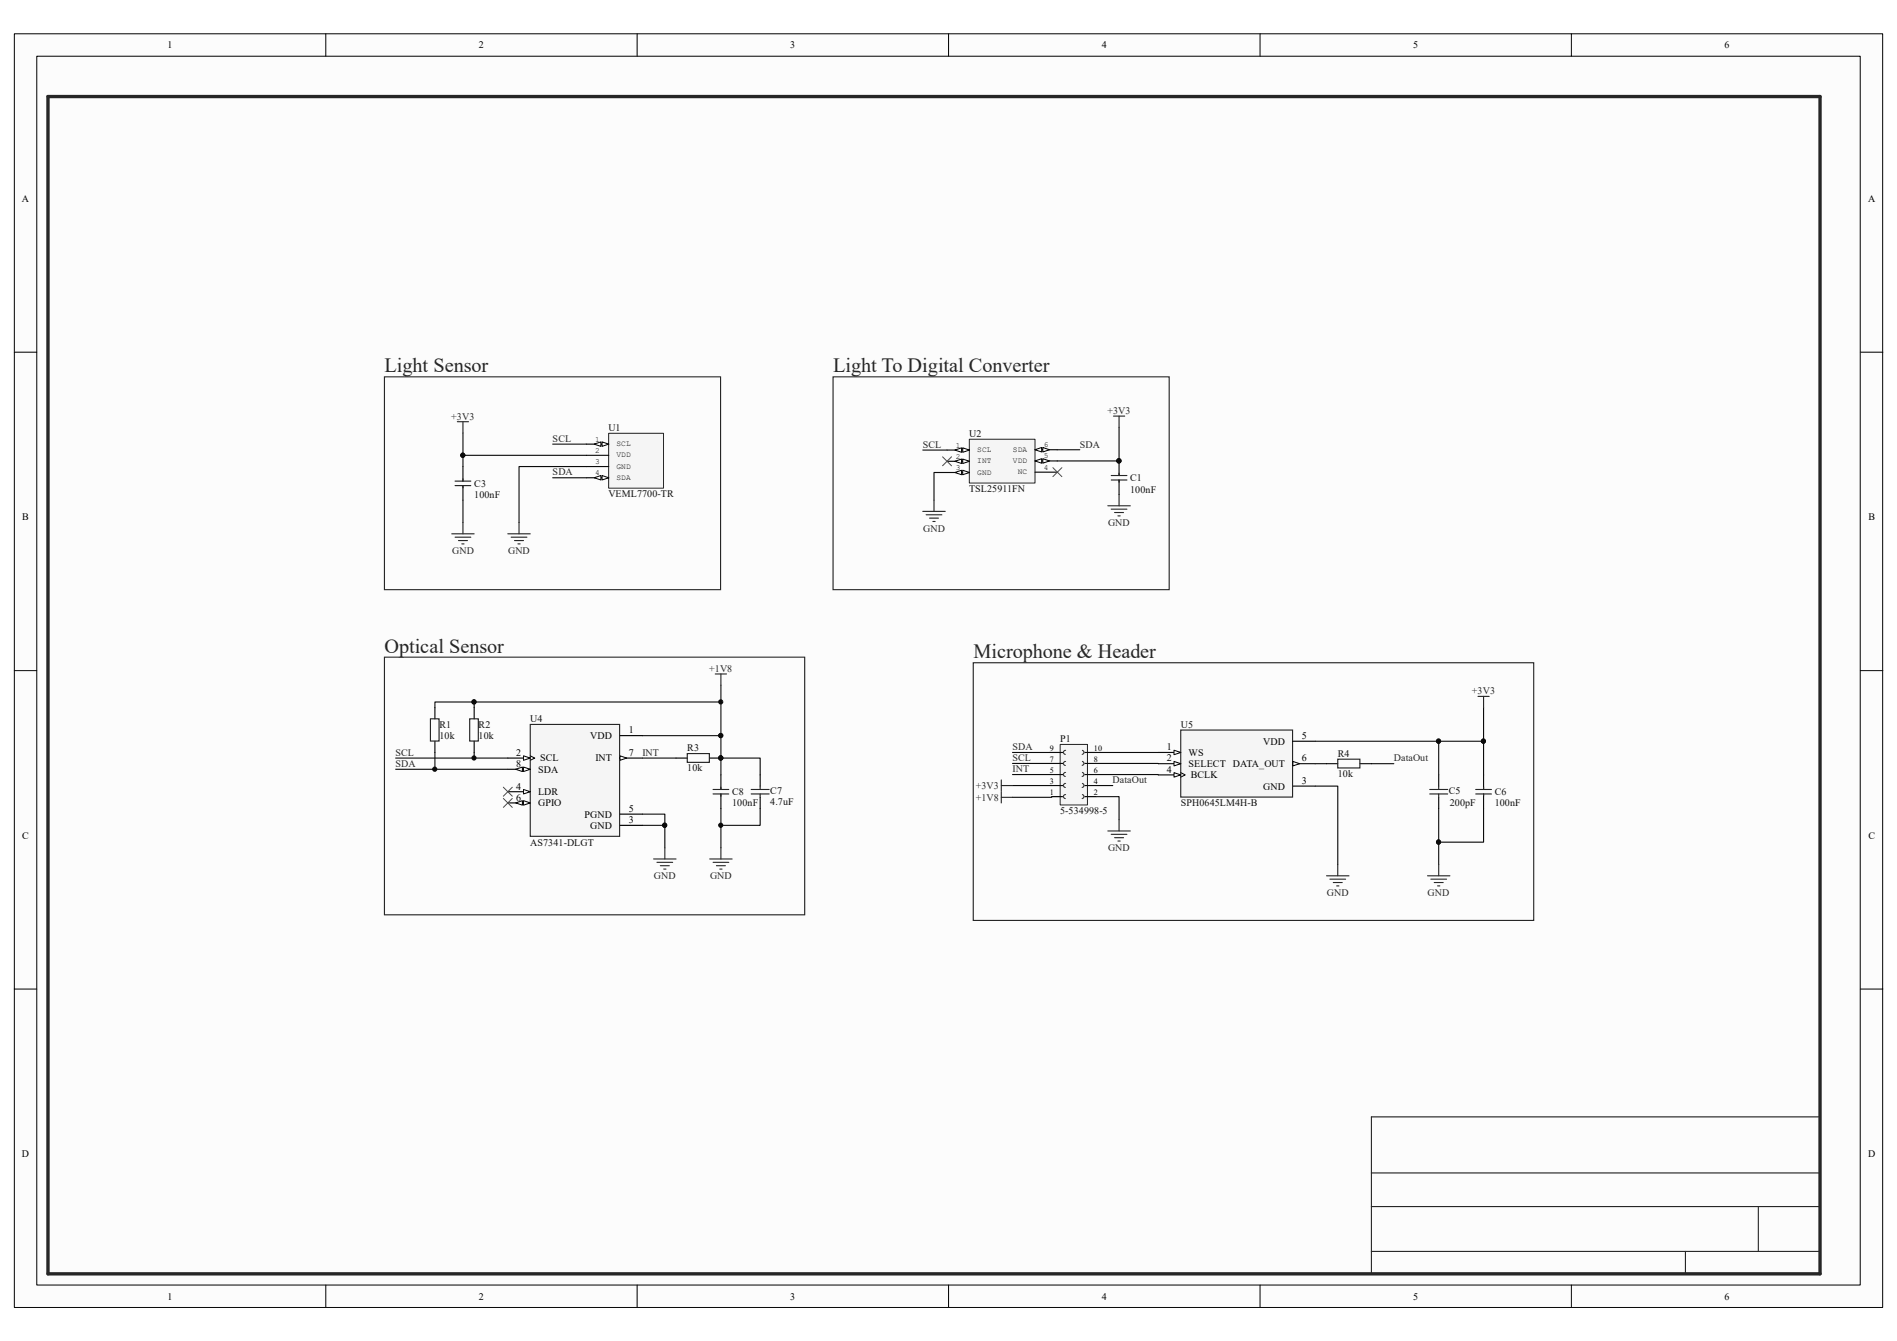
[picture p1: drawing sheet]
<svg xmlns="http://www.w3.org/2000/svg" width="297mm" height="210mm" viewBox="0 0 297 210" stroke-linecap="round" stroke-linejoin="round" font-family="sans-serif">
<path d="M2.3 5.3h292.5v199.5h-292.5z" fill="#fcfcfc"/>
<path d="M2.2 5.3h292.6v199.5h-292.6z" fill="none" stroke="#000" stroke-width=".16"/>
<path d="M5.8 8.8h285.5v192.5h-285.5z" fill="#fcfcfc"/>
<g fill="none" stroke="#000" stroke-width=".16">
<path d="M5.8 8.8h285.5v192.5h-285.5zM51 5.3v3.5M99.8 5.3v3.5M148.5 5.3v3.5M197.3 5.3v3.5M246 5.3v3.5M2.2 55.2h3.6M291.3 55.2h3.5M2.2 105h3.6M291.3 105h3.5M2.2 154.9h3.6M291.3 154.9h3.5"/>
<path d="M51 201.3v3.5M99.8 201.3v3.5M148.5 201.3v3.5M197.3 201.3v3.5M246 201.3v3.5"/>
</g>
<path d="M7.5 15.1h277.5v184.4h-277.5z" fill="none" stroke="#262626" stroke-width=".53"/>
<path d="M214.7 174.9h70.3v24.6h-70.3zM214.7 189h70.3M214.7 196h70.3M214.7 183.7h70.3M263.9 196v3.5M275.3 189v7" fill="none" stroke="#262626" stroke-width=".18"/>
<path d="M184.9 114.3h17.5v10.5h-17.5z" fill-rule="evenodd" fill="#f5f5f5" stroke="#262626" stroke-width=".18"/>
<path d="M181.4 117.8h3.5" fill="none" stroke="#000" stroke-width=".18"/>
<path d="M183.8 117.5l1.1 .3-1.1 .4z" fill="#fcfcfc" stroke="#000" stroke-width=".16"/>
<path d="M181.4 119.6h3.5" fill="none" stroke="#000" stroke-width=".18"/>
<path d="M183.8 119.3l1.1 .3-1.1 .4z" fill="#fcfcfc" stroke="#000" stroke-width=".16"/>
<path d="M181.4 121.4h3.5" fill="none" stroke="#000" stroke-width=".18"/>
<path d="M184.9 121l.7 .4-.7 .3" fill="none" stroke="#000" stroke-width=".16"/>
<path d="M183.8 121l1.1 .4-1.1 .3z" fill="#fcfcfc" stroke="#000" stroke-width=".16"/>
<path d="M202.4 116.1h3.5M202.4 119.6h3.5" fill="none" stroke="#000" stroke-width=".18"/>
<path d="M202.4 119.3l1.1 .3-1.1 .4z" fill="#fcfcfc" stroke="#000" stroke-width=".16"/>
<path d="M202.4 123.1h3.5" fill="none" stroke="#000" stroke-width=".18"/>
<path d="M95.3 67.9h8.6v8.6h-8.6z" fill="#f5f5f5"/>
<path d="M95.3 67.9h8.6v8.6h-8.6z" fill="none" stroke="#262626" stroke-width=".16"/>
<path d="M91.8 69.6h3.5" fill="none" stroke="#000" stroke-width=".18"/>
<g fill="#fcfcfc" stroke="#000" stroke-width=".16">
<path d="M94.3 69.2l1 .4-1 .3z"/>
<path d="M93 69.6l1.1-.4v.7z"/>
</g>
<path d="M91.8 71.3h3.5M91.8 73.1h3.5M91.8 74.8h3.5" fill="none" stroke="#000" stroke-width=".18"/>
<g fill="#fcfcfc" stroke="#000" stroke-width=".16">
<path d="M94.3 74.5l1 .3-1 .4z"/>
<path d="M93 74.8l1.1-.3v.7z"/>
</g>
<path d="M83 113.5h14v17.5h-14z" fill-rule="evenodd" fill="#f5f5f5" stroke="#262626" stroke-width=".18"/>
<path d="M79.5 118.7h3.5" fill="none" stroke="#000" stroke-width=".18"/>
<path d="M83 118.4l.7 .3-.7 .4" fill="none" stroke="#000" stroke-width=".16"/>
<path d="M82 118.4l1 .3-1 .4z" fill="#fcfcfc" stroke="#000" stroke-width=".16"/>
<path d="M79.5 120.5h3.5" fill="none" stroke="#000" stroke-width=".18"/>
<g fill="#fcfcfc" stroke="#000" stroke-width=".16">
<path d="M82 120.1l1 .4-1 .3z"/>
<path d="M80.7 120.5l1.1-.4v.7z"/>
</g>
<path d="M79.5 124h3.5" fill="none" stroke="#000" stroke-width=".18"/>
<path d="M82 123.6l1 .4-1 .3z" fill="#fcfcfc" stroke="#000" stroke-width=".16"/>
<path d="M79.5 125.7h3.5" fill="none" stroke="#000" stroke-width=".18"/>
<g fill="#fcfcfc" stroke="#000" stroke-width=".16">
<path d="M82 125.4l1 .3-1 .4z"/>
<path d="M80.7 125.7l1.1-.3v.7z"/>
</g>
<path d="M97.1 115.2h3.5M97.1 118.7h3.5" fill="none" stroke="#000" stroke-width=".18"/>
<path d="M97.1 118.4l1 .3-1 .4z" fill="#fcfcfc" stroke="#000" stroke-width=".16"/>
<path d="M97.1 127.5h3.5M97.1 129.3h3.5" fill="none" stroke="#000" stroke-width=".18"/>
<path d="M166 116.6h4.3v9.5h-4.3z" fill="#f5f5f5"/>
<path d="M166 116.6h4.3v9.5h-4.3z" fill="none" stroke="#262626" stroke-width=".16"/>
<path d="M164.7 117.8h1.7M164.7 119.6h1.7M169.9 117.8h1.7M169.9 119.6h1.7M164.7 121.3h1.7M164.7 123h1.7M164.7 124.8h1.7M169.9 121.3h1.7M169.9 123h1.7M169.9 124.8h1.7M225.3 121.4v1.7M225.3 124.9v1.7" fill="none" stroke="#000" stroke-width=".18"/>
<path d="M166.8 117.5a.32 .32 0 0 0-.3 .3 .32 .32 0 0 0 .3 .3M166.8 119.3a.32 .32 0 0 0-.3 .2 .32 .32 0 0 0 .3 .4M169.5 117.5a.32 .32 0 0 1 .2 .3 .32 .32 0 0 1-.3 .3M169.5 119.3a.31 .31 0 0 1 .2 .3 .31 .31 0 0 1-.3 .3M166.8 121a.32 .32 0 0 0-.3 .3 .32 .32 0 0 0 .3 .3M166.8 122.7a.32 .32 0 0 0-.3 .3 .32 .32 0 0 0 .3 .3M166.8 124.4a.32 .32 0 0 0-.3 .3 .32 .32 0 0 0 .3 .4M169.5 121a.32 .32 0 0 1 .2 .3 .32 .32 0 0 1-.3 .3M169.5 122.7a.32 .32 0 0 1 .2 .3 .32 .32 0 0 1-.3 .3M169.5 124.4a.32 .32 0 0 1 .2 .4 .32 .32 0 0 1-.3 .3" fill="none" stroke="#363636" stroke-width=".18"/>
<g fill="none" stroke="#262626" stroke-width=".18">
<path d="M60.2 59h52.6v33.3h-52.6zM71.6 66h1.8M72.5 66v1.8M70.7 83.6h3.5M71.3 84.1h2.4M71.8 84.7h1.4M72.3 85.2h.4M72.5 81.8v1.8M79.5 83.6h3.5M80 84.1h2.5M80.6 84.7h1.4M81.1 85.2h.3"/>
<path d="M81.3 81.8v1.8M60.2 102.9h65.8v40.4h-65.8zM112 105.6h1.7M112.9 105.6v1.7M152.4 103.8h87.7v40.4h-87.7zM231.4 109.1h1.8M232.3 109.1v1.7M102.3 134.5h3.5M102.9 135.1h2.4M103.4 135.6h1.4M103.9 136.1h.4M104.1 132.8v1.7"/>
<path d="M111.1 134.5h3.5M111.6 135.1h2.5M112.2 135.6h1.4M112.7 136.1h.3M112.9 132.8v1.7M207.7 137.2h3.5M208.2 137.7h2.5M208.8 138.2h1.4M209.3 138.7h.3M209.5 135.4v1.8M223.5 137.2h3.5M224 137.7h2.5"/>
<path d="M224.6 138.2h1.4M225.1 138.7h.3M225.3 135.4v1.8"/>
</g>
<g fill="none" stroke="#0e0e0e" stroke-width=".18">
<path d="M72.5 67.8v3.5M72.5 78.3v3.5M86.5 74.8h5.3M86.5 69.6h5.3M91.8 73.1h-10.5v8.7M91.8 71.3h-19.3v1.8M61.9 118.7h17.6M100.6 115.2h12.3v6.2M112.9 109.9h-38.7v.9M112.9 107.3v7.9M205.9 116.1h19.4v5.3M205.9 119.6h1.8"/>
<path d="M214.7 119.6h3.5M225.3 116.1h7v5.3M232.3 110.8v5.3M61.9 120.5h17.6M100.6 129.3h3.5v3.5M112.9 126.6v6.2M205.9 123.1h3.6v12.3M225.3 126.6v5.3h7v-5.3M225.3 131.9v3.5"/>
</g>
<g fill="#0e0e0e" stroke="#0e0e0e" stroke-width=".16">
<circle cx="104.1" cy="129.2" r=".33"/>
<circle cx="112.8" cy="115.2" r=".33"/>
<circle cx="72.5" cy="71.3" r=".33"/>
<circle cx="225.2" cy="116.1" r=".33"/>
<circle cx="232.3" cy="116.1" r=".33"/>
<circle cx="225.2" cy="131.9" r=".33"/>
<circle cx="74.2" cy="109.9" r=".33"/>
<circle cx="112.8" cy="109.9" r=".33"/>
</g>
<path d="M78.8 125l1.4 1.4M78.8 123.3l1.4 1.4M80.2 125l-1.4 1.4M80.2 123.3l-1.4 1.4" fill="none" stroke="#4c4c4c" stroke-width=".16"/>
<path d="M223.9 123.6h2.8M223.9 124.3h2.8M225.3 123.1v.5M225.3 124.3v.6" fill="none" stroke="#1c1c1c" stroke-width=".18"/>
<path d="M151.8 68.8h10.3v6.8h-10.3z" fill="#f5f5f5"/>
<path d="M151.8 68.8h10.3v6.8h-10.3z" fill="none" stroke="#262626" stroke-width=".16"/>
<path d="M162 73.9h3.6M162 72.2h3.6" fill="none" stroke="#000" stroke-width=".18"/>
<g fill="#fcfcfc" stroke="#000" stroke-width=".16">
<path d="M162 72.2l1.1-.4v.7z"/>
<path d="M163.3 71.8l1 .4-1 .3z"/>
</g>
<path d="M162 70.4h3.6" fill="none" stroke="#000" stroke-width=".18"/>
<g fill="#fcfcfc" stroke="#000" stroke-width=".16">
<path d="M162 70.4l1.1-.3v.7z"/>
<path d="M163.3 70.1l1 .3-1 .4z"/>
</g>
<path d="M148.3 70.5h3.5" fill="none" stroke="#000" stroke-width=".18"/>
<g fill="#fcfcfc" stroke="#000" stroke-width=".16">
<path d="M150.7 70.1l1.1 .4-1.1 .3z"/>
<path d="M149.5 70.5l1.1-.4v.7z"/>
</g>
<path d="M148.3 72.2h3.5" fill="none" stroke="#000" stroke-width=".18"/>
<g fill="#fcfcfc" stroke="#000" stroke-width=".16">
<path d="M150.7 71.9l1.1 .3-1.1 .4z"/>
<path d="M149.5 72.2l1.1-.3v.7z"/>
</g>
<path d="M148.3 74h3.5" fill="none" stroke="#000" stroke-width=".18"/>
<g fill="#fcfcfc" stroke="#000" stroke-width=".16">
<path d="M150.7 73.6l1.1 .4-1.1 .4z"/>
<path d="M149.5 74l1.1-.4v.8z"/>
</g>
<g fill="none" stroke="#262626" stroke-width=".18">
<path d="M130.4 59h52.7v33.3h-52.7zM146.2 78.3v1.8M173.5 79.2h3.5M174 79.7h2.4M174.3 65.2h1.8M175.2 65.2v1.7M175.2 77.5v1.7M144.5 80.1h3.5M145 80.6h2.5M145.5 81.1h1.4M146.1 81.7h.3M174.5 80.3h1.4"/>
<path d="M175 80.8h.4M156.8 122.1v1.8M156.8 124v1.7M156.8 123h1.7M156.8 124.9h1.7M173.5 130.1h3.5M174 130.7h2.4M174.5 131.2h1.4M175 131.7h.4M175.2 128.4v1.7"/>
</g>
<g fill="none" stroke="#0e0e0e" stroke-width=".18">
<path d="M144.5 70.5h3.8M148.3 74h-2.1v4.3M165.6 70.4h3.5M175.2 66.9v5.3h-9.6M68.1 117.8v2.7M74.2 109.9h-6.1v.9M74.2 117.8v.9M100.6 118.7h5.2M112.9 118.7h6.1v2.7M158.5 117.8h6.2M158.5 119.6h6.2M171.6 119.6h9.8"/>
<path d="M171.6 117.8h9.8M100.6 127.5h3.5v1.8M119 126.6v2.7h-6.1M158.5 123h6.2M158.5 121.3h6.2M164.7 124.8v.1h-6.2M171.6 121.3l9.8 .1M171.6 124.8h3.6v3.6M171.6 123h2.6"/>
</g>
<path d="M147.6 71.5l1.4 1.4M149 71.5l-1.4 1.4M164.8 73.2l1.5 1.4M166.3 73.2l-1.5 1.4" fill="none" stroke="#4c4c4c" stroke-width=".16"/>
<g fill="#0e0e0e" stroke="#0e0e0e" stroke-width=".16">
<circle cx="175.2" cy="72.2" r=".33"/>
<circle cx="112.8" cy="129.2" r=".33"/>
<circle cx="112.8" cy="118.7" r=".33"/>
<circle cx="68.1" cy="120.5" r=".33"/>
<circle cx="74.2" cy="118.7" r=".33"/>
<circle cx="74.2" cy="109.9" r=".33"/>
<circle cx="104.1" cy="129.2" r=".33"/>
</g>
<g fill="none" stroke="#000" stroke-width=".18">
<path d="M72.5 73.1v2.3M72.5 76.1v2.2M175.2 72.2v2.3M175.2 75.2v2.3M68.1 110.8v1.8M68.1 116.1v1.7M74.2 110.8v1.8M74.2 116.1v1.7M105.8 118.7h1.8M111.1 118.7h1.8M207.7 119.6h1.8M213 119.6h1.7"/>
<path d="M112.9 121.4v2.2M112.9 124.3v2.3M119 121.4v1.7M119 124.9v1.7M232.3 121.4v2.2M232.3 124.3v2.3"/>
</g>
<g fill="none" stroke="#1c1c1c" stroke-width=".18">
<path d="M71.3 76.1h2.4M71.3 75.4h2.4M72.5 75v.4M72.5 76.1v.3M174 75.2h2.4M174 74.5h2.4M175.2 74.1v.4M175.2 75.2v.3M67.4 112.6h1.3v3.5h-1.3zM73.5 112.6h1.4v3.5h-1.4zM107.6 118h3.5v1.4h-3.5zM209.5 118.9h3.4v1.4h-3.4z"/>
<path d="M111.6 124.3h2.5M111.6 123.6h2.5M112.9 123.3v.3M112.9 124.3v.4M117.6 124.3h2.8M117.6 123.6h2.8M119 123.1v.5M119 124.3v.6M231.1 124.3h2.4M231.1 123.6h2.4M232.3 123.3v.3M232.3 124.3v.4"/>
</g>
<g font-size="3.2" fill="#262626">
<text x="60.2" y="58.3">Light Sensor</text>
<text x="130.4" y="58.3">Light To Digital Converter</text>
<text x="60.2" y="102.2">Optical Sensor</text>
<text x="152.4" y="103.1">Microphone &amp; Header</text>
</g>
<g font-size="1.6">
<text x="26.2" y="7.6">1</text>
<text x="75" y="7.6">2</text>
<text x="123.7" y="7.6">3</text>
<text x="172.5" y="7.6">4</text>
<text x="221.3" y="7.6">5</text>
<text x="270" y="7.6">6</text>
<text x="3.4" y="31.6">A</text>
<text x="292.5" y="31.6">A</text>
<text x="3.5" y="81.5">B</text>
<text x="292.5" y="81.5">B</text>
<text x="80.8" y="118.4">2</text>
<text x="84.6" y="119.3">SCL</text>
<text x="92.4" y="115.7">VDD</text>
<text x="93.2" y="119.3">INT</text>
<text x="98.5" y="114.9">1</text>
<text x="98.5" y="118.4">7</text>
<text x="182.7" y="117.5">1</text>
<text x="182.7" y="119.3">2</text>
<text x="186.1" y="118.4">WS</text>
<text x="197.8" y="116.6">VDD</text>
<text x="203.8" y="115.7">5</text>
<text x="203.8" y="119.3">6</text>
<text x="80.8" y="120.1">8</text>
<text x="80.8" y="123.7">4</text>
<text x="80.8" y="125.4">6</text>
<text x="84.2" y="121">SDA</text>
<text x="84.2" y="124.5">LDR</text>
<text x="182.7" y="121">4</text>
<text x="186.1" y="120.1">SELECT</text>
<text x="186.4" y="121.9">BCLK</text>
<text x="193" y="120.1">DATA_OUT</text>
<text x="197.8" y="123.7">GND</text>
<text x="203.8" y="122.8">3</text>
<text x="3.5" y="131.4">C</text>
<text x="84.2" y="126.3">GPIO</text>
<text x="91.5" y="128.1">PGND</text>
<text x="92.4" y="129.8">GND</text>
<text x="98.5" y="127.2">5</text>
<text x="98.5" y="128.9">3</text>
<text x="292.5" y="131.4">C</text>
<text x="3.4" y="181.2">D</text>
<text x="292.5" y="181.2">D</text>
<text x="26.2" y="203.5">1</text>
<text x="75" y="203.5">2</text>
<text x="123.7" y="203.5">3</text>
<text x="172.5" y="203.5">4</text>
<text x="221.3" y="203.5">5</text>
<text x="270" y="203.5">6</text>
</g>
<g font-size="1.6" fill="#262626">
<text x="70.7" y="65.7">+3V3</text>
<text x="173.4" y="64.8">+3V3</text>
<text x="86.5" y="69.2">SCL</text>
<text x="144.5" y="70.1">SCL</text>
<text x="169.1" y="70.1">SDA</text>
<text x="86.5" y="74.5">SDA</text>
<text x="144.5" y="83.3">GND</text>
<text x="173.5" y="82.4">GND</text>
<text x="70.8" y="86.8">GND</text>
<text x="79.5" y="86.8">GND</text>
<text x="111" y="105.2">+1V8</text>
<text x="230.5" y="108.7">+3V3</text>
<text x="61.9" y="118.4">SCL</text>
<text x="100.6" y="118.4">INT</text>
<text x="158.5" y="117.5">SDA</text>
<text x="158.5" y="119.2">SCL</text>
<text x="218.2" y="119.3">DataOut</text>
<text x="61.9" y="120.1">SDA</text>
<text x="152.8" y="123.6">+3V3</text>
<text x="152.8" y="125.4">+1V8</text>
<text x="158.5" y="120.9">INT</text>
<text x="174.2" y="122.7">DataOut</text>
<text x="102.4" y="137.7">GND</text>
<text x="111.2" y="137.7">GND</text>
<text x="173.5" y="133.3">GND</text>
<text x="207.7" y="140.3">GND</text>
<text x="223.5" y="140.3">GND</text>
</g>
<g font-size="1.6" fill="#0e0e0e">
<text x="95.2" y="67.5">U1</text>
<text x="151.7" y="68.4">U2</text>
<text x="74.3" y="78">100nF</text>
<text x="74.3" y="76.2">C3</text>
<text x="95.2" y="77.9">VEML7700-TR</text>
<text x="151.7" y="77.1">TSL25911FN</text>
<text x="177" y="77.1">100nF</text>
<text x="177" y="75.4">C1</text>
<text x="83" y="113.1">U4</text>
<text x="68.8" y="115.7">10k</text>
<text x="68.8" y="114">R1</text>
<text x="74.9" y="115.7">10k</text>
<text x="74.9" y="114">R2</text>
<text x="107.6" y="117.7">R3</text>
<text x="166" y="116.2">P1</text>
<text x="184.9" y="114">U5</text>
<text x="209.5" y="118.6">R4</text>
<text x="107.6" y="120.8">10k</text>
<text x="114.6" y="124.5">C8</text>
<text x="120.6" y="124.3">C7</text>
<text x="209.5" y="121.7">10k</text>
<text x="226.8" y="124.3">C5</text>
<text x="234" y="124.5">C6</text>
<text x="114.6" y="126.3">100nF</text>
<text x="120.6" y="126.1">4.7uF</text>
<text x="166" y="127.5">5-534998-5</text>
<text x="184.9" y="126.3">SPH0645LM4H-B</text>
<text x="227" y="126.3">200pF</text>
<text x="234" y="126.3">100nF</text>
<text x="83" y="132.4">AS7341-DLGT</text>
</g>
<g font-size="1.3">
<text x="164.4" y="117.6">9</text>
<text x="164.4" y="119.3">7</text>
<text x="171.3" y="117.6">10</text>
<text x="171.3" y="119.3">8</text>
<text x="164.4" y="121">5</text>
<text x="164.4" y="122.8">3</text>
<text x="164.4" y="124.5">1</text>
<text x="171.3" y="121">6</text>
<text x="171.3" y="122.8">4</text>
<text x="171.3" y="124.5">2</text>
</g>
<g font-size="1.2">
<text x="93.2" y="69.2">1</text>
<text x="93.2" y="71">2</text>
<text x="96.5" y="69.9">SCL</text>
<text x="96.5" y="71.6">VDD</text>
<text x="149.6" y="70.1">1</text>
<text x="149.6" y="71.9">2</text>
<text x="153" y="70.8">SCL</text>
<text x="158.6" y="70.8">SDA</text>
<text x="163.4" y="71.8">5</text>
<text x="163.4" y="70.1">6</text>
<text x="93.2" y="72.7">3</text>
<text x="93.2" y="74.5">4</text>
<text x="96.5" y="73.4">GND</text>
<text x="96.5" y="75.1">SDA</text>
<text x="149.6" y="73.6">3</text>
<text x="153" y="72.6">INT</text>
<text x="153" y="74.3">GND</text>
<text x="158.6" y="72.5">VDD</text>
<text x="159.3" y="74.3">NC</text>
<text x="163.4" y="73.6">4</text>
</g>
</svg>
